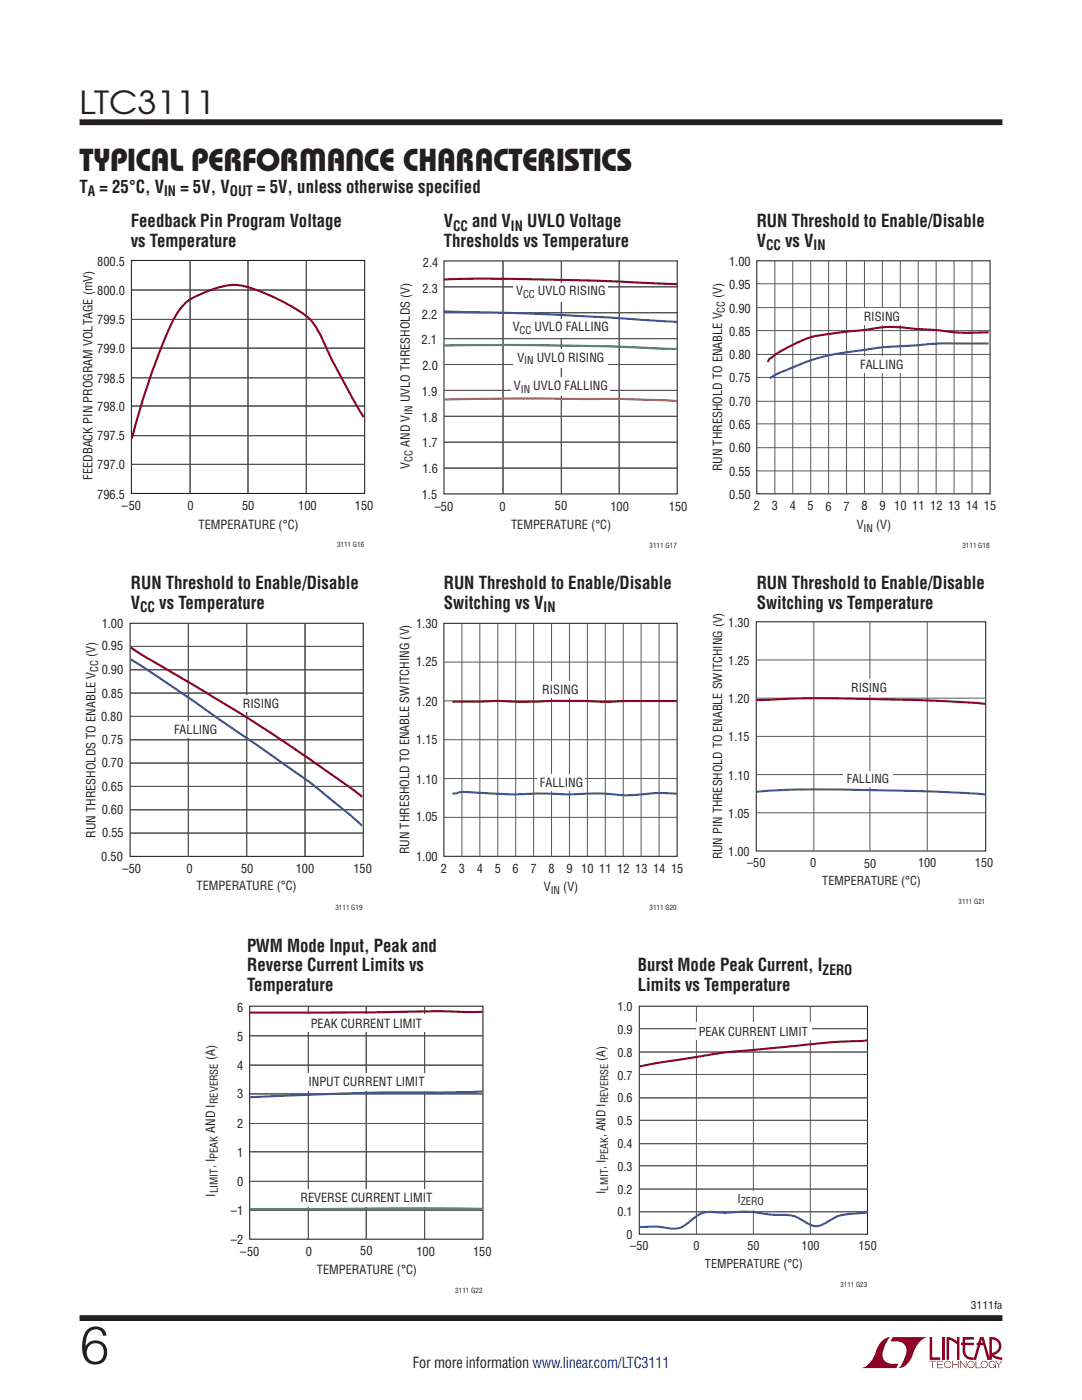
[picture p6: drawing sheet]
<svg xmlns="http://www.w3.org/2000/svg" width="216mm" height="279mm" viewBox="0 0 216 279" stroke-linecap="round" stroke-linejoin="round" font-family="sans-serif">
<g fill="#900126">
<path d="M185.5 266.8h.5v4.1h1.6v.5h-2.1z"/>
<path d="M176.2 267.4l1-.5h.5h-.1a6.2 6.2 0 0 0-1.4 4 2.58 2.58 0 0 0 3.1 1.3l-.5 .8h-6.9a4.9 4.9 0 0 0 3-3.8l.4-.7z"/>
<path d="M178.1 266.9h7a4.9 4.9 0 0 0-3.1 3.7 3.2 3.2 0 0 1-2.7 2.4h.1a6.2 6.2 0 0 0 1.4-4.1 2.58 2.58 0 0 0-3.1-1.2z"/>
<path d="M188 266.8h.5v4.6h-.5z"/>
<path d="M188.9 266.8l1 .2 1.1 .7v-.9h.5v4.6h-.5v-3.1l-1.6-.9v4h-.5z"/>
<path d="M185.5 271.6h1.3v.1h-.6v1.3h-.1v-1.3h-.6z"/>
<path d="M187 271.6h1.2v.1h-1v.5h.9v.2h-.9v.5h1v.1h-1.2z"/>
<path d="M190 271.6h.2v.6h1v-.6h.1v1.4h-.1v-.6h-1v.6h-.2z"/>
<path d="M191.6 271.6h.1l1 1.2v-1.2h.1v1.4l-1.1-1.2v1.2h-.1z"/>
<path d="M194.7 271.6h.1v1.3h.9v.1h-1z"/>
<path d="M198.6 271.6h.2l.5 .7 .5-.7h.2l-.6 .8v.6h-.2v-.6z"/>
<path d="M192.1 266.8h2.2v.5h-1.7v.7h1.7v.5h-1.7v1.1a1.32 1.32 0 0 0 1.7 1.3v.5l1.2-4.6h.8l1.1 4.1v-4.1a1.84 1.84 0 0 1 2.4 1.4 1.84 1.84 0 0 1-1.5 2.2l.8 .4 .9 .1v.5l-1.2-.2-1-.6v-.6a1.34 1.34 0 0 0 1.5-1.2 1.34 1.34 0 0 0-1.4-1.5v4.1h-.9l-.8-2.9h-1.3v-.5h1.2l-.2-.7-1.1 4.1a2.06 2.06 0 0 1-2.7-1.3v-1.6h-.4v-.5h.4z"/>
<path d="M193.2 271.8a.72 .72 0 0 1 1.2 .1 .72 .72 0 0 1-.4 1.1 .72 .72 0 0 1-1-.7h.2a.59 .59 0 0 0 .8 .5 .59 .59 0 0 0 .2-.9 .59 .59 0 0 0-1 .2v.2h-.2z"/>
<path d="M195.9 271.8a.72 .72 0 0 1 1.1 .1 .72 .72 0 0 1-.4 1.1 .72 .72 0 0 1-.9-.7h.1a.59 .59 0 0 0 .8 .5 .59 .59 0 0 0 .2-.9 .59 .59 0 0 0-.9 .2l-.1 .2h-.1z"/>
<path d="M197.5 271.8a.72 .72 0 0 1 1.2 .2h-.2a.59 .59 0 0 0-.9-.1 .59 .59 0 0 0 .1 .9 .59 .59 0 0 0 .9-.4h-.5v-.1h.6v.7h-.1v-.3a.73 .73 0 0 1-1.1 .2 .73 .73 0 0 1 0-1.1z"/>
<path d="M188.6 271.8a.71 .71 0 0 1 1.2 .3h-.1a.59 .59 0 0 0-.9-.3 .59 .59 0 0 0-.1 1 .59 .59 0 0 0 1-.3h.1a.73 .73 0 0 1-1.1 .4 .73 .73 0 0 1-.1-1.1z"/>
</g>
<path d="M15.9 24.4h184.1M15.9 263h184.1" fill="none" stroke="#231f20" stroke-width="1.2" stroke-linecap="butt"/>
<path d="M26.2 52h46.6v46.5h-46.6zM88.6 52.1h46.5v46.5h-46.5z" fill="none" stroke="#231f20" stroke-width=".21"/>
<g fill="none" stroke="#231f20" stroke-width=".2">
<path d="M26.2 57.9h46.6M37.9 52v46.5M49.5 52v46.5M61.1 52v46.5M88.6 57.2h46.5M100.4 52.1v46.5M112 52.1v46.5M123.6 52.1v46.5M26.2 75.4h46.6M26.2 69.5h46.6M26.2 63.7h46.6M88.6 62.4h46.5"/>
<path d="M88.6 67.6h46.5M88.6 72.7h46.5M88.6 77.9h46.5M26.2 92.7h46.6M26.2 86.9h46.6M26.2 81h46.6M88.6 83.1h46.5M88.6 88.3h46.5M88.6 93.4h46.5"/>
</g>
<g fill="none" stroke="#57585a" stroke-width=".2">
<path d="M26.2 57.9h46.6M37.9 52v46.5M49.5 52v46.5M61.1 52v46.5M88.6 57.2h46.5M100.4 52.1v46.5M112 52.1v46.5M123.6 52.1v46.5M26.2 75.4h46.6M26.2 69.5h46.6M26.2 63.7h46.6M88.6 62.4h46.5"/>
<path d="M88.6 67.6h46.5M88.6 72.7h46.5M88.6 77.9h46.5M26.2 92.7h46.6M26.2 86.9h46.6M26.2 81h46.6M88.6 83.1h46.5M88.6 88.3h46.5M88.6 93.4h46.5"/>
</g>
<path d="M88.6 55.8a604.8 604.8 0 0 1 39.6 .6l6.9 .3M72.6 83.2a181.2 181.2 0 0 1-9-17 10.1 10.1 0 0 0-5-4.8 36.9 36.9 0 0 0-10.8-4.5 15 15 0 0 0-7.9 1.9 9.1 9.1 0 0 0-5.3 4.9 133.3 133.3 0 0 0-8.3 23.8" fill="none" stroke="#900126" stroke-width=".42"/>
<path d="M88.6 62.1l19.2 .6 27.3 1.5" fill="none" stroke="#3a53a3" stroke-width=".42"/>
<path d="M88.6 69l17.2-.1 16.2 .2 13.1 .5" fill="none" stroke="#2d864a" stroke-width=".42"/>
<path d="M88.7 79.7l16.6-.2 18 .1 11.8 .4" fill="none" stroke="#b57234" stroke-width=".42"/>
<g fill="#fff">
<path d="M102.5 56.4h18.9v3.7h-18.9z"/>
<path d="M102.5 69.7h18.9v3.7h-18.9z"/>
<path d="M102.5 63.6h18.9v3.7h-18.9z"/>
<path d="M102 75.4h19.7v3.7h-19.7z"/>
</g>
<path d="M151 52h46.6v46.6h-46.6z" fill="none" stroke="#231f20" stroke-width=".21"/>
<g fill="none" stroke="#57585a" stroke-width=".2">
<path d="M151 56.6h46.6M154.6 52v46.6M158.2 52v46.6M161.8 52v46.6M165.3 52v46.6M168.9 52v46.6M172.5 52v46.6M176.1 52v46.6M179.6 52v46.6M183.2 52v46.6M186.8 52v46.6M190.4 52v46.6"/>
<path d="M193.9 52v46.6M151 61.4h46.6M151 70.7h46.6M151 66h46.6M151 75.3h46.6M151 80.1h46.6M151 89.3h46.6M151 84.6h46.6M151 94h46.6"/>
</g>
<path d="M197.2 66.3l-5.6 .1-4.6-.5-4.2-.3a28 28 0 0 0-10.9 .3 79.9 79.9 0 0 0-10.6 1.5 29 29 0 0 0-7.9 4.4l-.2 .4" fill="none" stroke="#900126" stroke-width=".42"/>
<path d="M197.2 68.5h-.8a105.9 105.9 0 0 0-14.7 .5 102.3 102.3 0 0 0-19.1 2.6l-6.9 2.7-2.1 1.1" fill="none" stroke="#3a53a3" stroke-width=".42"/>
<g fill="#fff">
<path d="M171.9 61.6h8.1v3.2h-8.1z"/>
<path d="M171.9 71.1h8.1v3.2h-8.1z"/>
</g>
<path d="M26 124.4h46.5v46.5h-46.5z" fill="none" stroke="#231f20" stroke-width=".21"/>
<path d="M26 129h46.5M26 133.7h46.5M26 138.3h46.5M37.6 124.4v46.5M49.2 124.4v46.5M60.9 124.4v46.5M26 143h46.5M26 147.6h46.5M26 152.3h46.5M26 157h46.5M26 161.6h46.5M26 166.3h46.5" fill="none" stroke="#231f20" stroke-width=".2"/>
<path d="M26 129h46.5M26 133.7h46.5M26 138.3h46.5M37.6 124.4v46.5M49.2 124.4v46.5M60.9 124.4v46.5M26 143h46.5M26 147.6h46.5M26 152.3h46.5M26 157h46.5M26 161.6h46.5M26 166.3h46.5" fill="none" stroke="#57585a" stroke-width=".2"/>
<g fill="#fff">
<path d="M48.1 138.8h8v3.2h-8z"/>
<path d="M35 143.9h8.1v3.2h-8.1z"/>
</g>
<path d="M26.1 129.2l2.4 1.6 11.2 6.6 11.5 7 9.8 6.6 8.5 5.9 2.8 2.1" fill="none" stroke="#900126" stroke-width=".42"/>
<path d="M26.1 131.6l11.6 7.7 18.1 12.6a141.6 141.6 0 0 1 16.5 12.9" fill="none" stroke="#3a53a3" stroke-width=".42"/>
<path d="M88.6 124.4h46.5v46.5h-46.5z" fill="none" stroke="#231f20" stroke-width=".21"/>
<g fill="none" stroke="#57585a" stroke-width=".2">
<path d="M88.6 139.9h46.6M88.6 132.1h46.6M92.2 124.4v46.6M95.7 124.4v46.6M99.3 124.4v46.6M102.9 124.4v46.6M106.5 124.4v46.6M110.1 124.4v46.6M113.6 124.4v46.6M117.2 124.4v46.6M120.8 124.4v46.6M124.4 124.4v46.6"/>
<path d="M127.9 124.4v46.6M131.5 124.4v46.6M88.6 155.4h46.6M88.6 147.6h46.6M88.6 163.1h46.6"/>
</g>
<g fill="#fff">
<path d="M107.8 136h8v3.2h-8z"/>
<path d="M107.3 154.5h9.4v3.2h-9.4z"/>
</g>
<path d="M135 139.9h-8.6a93.6 93.6 0 0 1-11.5 0h-2.6a149.6 149.6 0 0 1-14.3 0l-7.7 .1" fill="none" stroke="#900126" stroke-width=".42"/>
<path d="M90.3 158.4h.5a6.9 6.9 0 0 1 3.8-.2 93.9 93.9 0 0 0 14.1 .2 91.9 91.9 0 0 0 11.1 0l2 .1a41.5 41.5 0 0 0 9.7-.2l3.5 .1" fill="none" stroke="#3a53a3" stroke-width=".42"/>
<path d="M150.9 124.1h45.8v45.7h-45.8z" fill="none" stroke="#231f20" stroke-width=".21"/>
<path d="M150.9 139.3h45.8M150.9 131.7h45.8M150.9 154.6h45.8M150.9 147h45.8M150.9 162.2h45.8" fill="none" stroke="#57585a" stroke-width=".2"/>
<path d="M162.4 124.1v45.7M173.6 124.1v45.7M185 124.1v45.7" fill="none" stroke="#57585a" stroke-width=".2"/>
<g fill="#fff">
<path d="M169.6 135.6h7.7v3.1h-7.7z"/>
<path d="M168.3 153.9h9.9v3h-9.9z"/>
</g>
<path d="M150.9 139.7h.9a296.5 296.5 0 0 1 27.9-.1l8.3 .3 8.7 .6" fill="none" stroke="#900126" stroke-width=".42"/>
<path d="M150.9 158a251.3 251.3 0 0 1 27.4-.2l9.7 .2 8.7 .6" fill="none" stroke="#3a53a3" stroke-width=".42"/>
<path d="M49.8 200.8h46.6v46.5h-46.6z" fill="none" stroke="#231f20" stroke-width=".21"/>
<path d="M49.8 206.7h46.6M49.8 218.3h46.6M49.8 212.6h46.6M61.5 200.8v46.5M73.1 200.8v46.5M84.7 200.8v46.5M49.8 235.8h46.6M49.8 229.9h46.6M49.8 224.2h46.6M49.8 241.5h46.6" fill="none" stroke="#231f20" stroke-width=".2"/>
<path d="M49.8 206.7h46.6M49.8 218.3h46.6M49.8 212.6h46.6M61.5 200.8v46.5M73.1 200.8v46.5M84.7 200.8v46.5M49.8 235.8h46.6M49.8 229.9h46.6M49.8 224.2h46.6M49.8 241.5h46.6" fill="none" stroke="#57585a" stroke-width=".2"/>
<g fill="#fff">
<path d="M61.1 202.5h24v3.5h-24z"/>
<path d="M60.8 214.2h24.7v3.4h-24.7z"/>
<path d="M59.4 237.3h27.5v3.4h-27.5z"/>
</g>
<path d="M96.3 217.8l-5.9 .2a661.5 661.5 0 0 0-40.5 1" fill="none" stroke="#3a53a3" stroke-width=".42"/>
<path d="M96.3 201.9l-.9 .1a434.9 434.9 0 0 0-24.4 .1h-21.1" fill="none" stroke="#900126" stroke-width=".42"/>
<path d="M96.3 241.3l-13.3-.1-33.2 .1" fill="none" stroke="#2d864a" stroke-width=".42"/>
<path d="M127.6 200.8h45.5v45.5h-45.5z" fill="none" stroke="#231f20" stroke-width=".21"/>
<path d="M127.6 210h45.5M127.6 219.1h45.5M127.6 205.3h45.5M127.6 214.4h45.5M127.6 228.2h45.5M127.6 237.3h45.5M127.6 223.6h45.5M127.6 232.6h45.5M127.6 241.8h45.5" fill="none" stroke="#57585a" stroke-width=".2"/>
<path d="M139 200.8v45.5M150.3 200.8v45.5M161.7 200.8v45.5" fill="none" stroke="#57585a" stroke-width=".2"/>
<g fill="#fff">
<path d="M146.7 237.7h5.9v3.6h-5.9z"/>
<path d="M138.8 204.1h23.1v3.5h-23.1z"/>
</g>
<path d="M173.1 207.6l-7.6 .4-14.3 1.5a184.5 184.5 0 0 0-18.2 2.4l-5.3 .9" fill="none" stroke="#900126" stroke-width=".41"/>
<path d="M173.1 242l-1.1 .1a18.3 18.3 0 0 0-5.2 .8l-1.3 .7a3.6 3.6 0 0 1-4.6 .4 7.5 7.5 0 0 0-5.8-1.5l-2.6-.3a23.1 23.1 0 0 0-7.8-.2h-1.3a5.6 5.6 0 0 0-5.5 1.6 4.9 4.9 0 0 1-5.6 1.3l-1.3-.1-3.3 .1" fill="none" stroke="#3a53a3" stroke-width=".41"/>
<text font-size="10.6" fill="#231f20" x="15.9" y="272.2">6</text>
<g font-size="6.3" fill="#231f20">
<text x="15.9" y="22.8">LTC3111</text>
<text x="15.9" y="34.1">TYPICAL PERFORMANCE CHARACTERISTICS</text>
</g>
<g font-size="3.5" fill="#231f20">
<text x="15.9" y="38.5">T = 25°C, V</text>
<text x="36" y="38.5">= 5V, V</text>
<text x="51.3" y="38.5">= 5V, unless otherwise specified</text>
<text x="26.1" y="45.3">Feedback Pin Program Voltage</text>
<text x="88.5" y="45.3">V</text>
<text x="94.2" y="45.3">and V</text>
<text x="105.2" y="45.3">UVLO Voltage</text>
<text x="151" y="45.3">RUN Threshold to Enable/Disable</text>
<text x="26.1" y="49.2">vs Temperature</text>
<text x="88.5" y="49.2">Thresholds vs Temperature</text>
<text x="151" y="49.2">V</text>
<text x="156.7" y="49.2">vs V</text>
<text x="26.1" y="117.6">RUN Threshold to Enable/Disable</text>
<text x="88.5" y="117.6">RUN Threshold to Enable/Disable</text>
<text x="151" y="117.6">RUN Threshold to Enable/Disable</text>
<text x="26.1" y="121.4">V</text>
<text x="31.8" y="121.4">vs Temperature</text>
<text x="88.5" y="121.4">Switching vs V</text>
<text x="151" y="121.4">Switching vs Temperature</text>
<text x="49.3" y="190">PWM Mode Input, Peak and</text>
<text x="49.3" y="193.9">Reverse Current Limits vs</text>
<text x="49.3" y="197.8">Temperature</text>
<text x="127.3" y="197.8">Limits vs Temperature</text>
<text x="127.3" y="193.9">Burst Mode Peak Current, I</text>
</g>
<text font-size="3" fill="#231f20" x="82.4" y="273.1">For more information www.linear.com/LTC3111</text>
<g font-size="2.8" fill="#231f20">
<text x="17.6" y="39.2">A</text>
<text x="32.8" y="39.2">IN</text>
<text x="45.9" y="39.2">OUT</text>
<text x="90.4" y="46">CC</text>
<text x="102" y="46">IN</text>
<text x="152.9" y="49.9">CC</text>
<text x="162.3" y="49.9">IN</text>
<text x="28" y="122.1">CC</text>
<text x="108.5" y="122.1">IN</text>
<text x="164.2" y="194.6">ZERO</text>
</g>
<g font-size="2.5" fill="#231f20">
<text x="19.4" y="53.2">800.5</text>
<text x="84.4" y="53.3">2.4</text>
<text x="145.5" y="53.1">1.00</text>
<text x="19.4" y="58.9">800.0</text>
<text x="84.3" y="58.4">2.3</text>
<text x="103" y="59">V</text>
<text x="107.3" y="59">UVLO RISING</text>
<text x="144.1" y="59.4" transform="rotate(-90 144.1 59.4)">(V)</text>
<text x="145.5" y="57.7">0.95</text>
<text x="19.4" y="64.7">799.5</text>
<text x="84.2" y="63.6">2.2</text>
<text x="145.5" y="62.4">0.90</text>
<text x="172.3" y="64.1">RISING</text>
<text x="19.4" y="70.4">799.0</text>
<text x="84.1" y="68.7">2.1</text>
<text x="102.3" y="66.1">V</text>
<text x="106.7" y="66.1">UVLO FALLING</text>
<text x="145.5" y="67">0.85</text>
<text x="145.5" y="71.7">0.80</text>
<text x="19.4" y="76.4">798.5</text>
<text x="84.3" y="73.9">2.0</text>
<text x="102.5" y="77.9">V</text>
<text x="103.2" y="72.2">V</text>
<text x="106.4" y="77.9">UVLO FALLING</text>
<text x="107.1" y="72.2">UVLO RISING</text>
<text x="145.5" y="76.3">0.75</text>
<text x="171.7" y="73.6">FALLING</text>
<text x="19.4" y="82">798.0</text>
<text x="81.8" y="80.3" transform="rotate(-90 81.8 80.3)">UVLO THRESHOLDS (V)</text>
<text x="84.2" y="79">1.9</text>
<text x="145.5" y="81">0.70</text>
<text x="19.4" y="87.8">797.5</text>
<text x="81.8" y="89.2" transform="rotate(-90 81.8 89.2)">AND V</text>
<text x="84.3" y="84.1">1.8</text>
<text x="84.3" y="89.3">1.7</text>
<text x="145.5" y="85.6">0.65</text>
<text x="18.4" y="95.7" transform="rotate(-90 18.4 95.7)">FEEDBACK PIN PROGRAM VOLTAGE (mV)</text>
<text x="19.4" y="93.7">797.0</text>
<text x="81.8" y="93.5" transform="rotate(-90 81.8 93.5)">V</text>
<text x="84.3" y="94.4">1.6</text>
<text x="144.1" y="94.1" transform="rotate(-90 144.1 94.1)">RUN THRESHOLD TO ENABLE V</text>
<text x="145.5" y="90.3">0.60</text>
<text x="145.5" y="94.9">0.55</text>
<text x="19.4" y="99.5">796.5</text>
<text x="24.3" y="101.8">–50</text>
<text x="37.4" y="101.8">0</text>
<text x="48.3" y="101.7">50</text>
<text x="59.5" y="101.8">100</text>
<text x="70.8" y="101.8">150</text>
<text x="84.2" y="99.6">1.5</text>
<text x="86.8" y="101.9">–50</text>
<text x="99.7" y="101.9">0</text>
<text x="110.7" y="101.8">50</text>
<text x="121.8" y="101.9">100</text>
<text x="133.5" y="101.9">150</text>
<text x="145.5" y="99.6">0.50</text>
<text x="150.4" y="101.9">2</text>
<text x="154" y="101.9">3</text>
<text x="157.6" y="101.9">4</text>
<text x="161.2" y="101.9">5</text>
<text x="164.7" y="101.9">6</text>
<text x="168.3" y="101.9">7</text>
<text x="171.9" y="101.9">8</text>
<text x="175.5" y="101.9">9</text>
<text x="178.4" y="101.9">10</text>
<text x="182" y="101.9">11</text>
<text x="185.6" y="101.9">12</text>
<text x="189.2" y="101.9">13 14</text>
<text x="196.3" y="101.9">15</text>
<text x="39.6" y="105.5">TEMPERATURE (°C)</text>
<text x="102" y="105.6">TEMPERATURE (°C)</text>
<text x="171" y="105.5">V</text>
<text x="174.8" y="105.5">(V)</text>
<text x="20.3" y="125.2">1.00</text>
<text x="83" y="125.4">1.30</text>
<text x="19.1" y="131.2" transform="rotate(-90 19.1 131.2)">(V)</text>
<text x="20.3" y="129.8">0.95</text>
<text x="20.3" y="134.6">0.90</text>
<text x="83" y="132.9">1.25</text>
<text x="20.2" y="143.8">0.80</text>
<text x="20.3" y="139.3">0.85</text>
<text x="48.5" y="141.3">RISING</text>
<text x="83" y="140.9">1.20</text>
<text x="108.2" y="138.5">RISING</text>
<text x="20.3" y="148.5">0.75</text>
<text x="34.7" y="146.4">FALLING</text>
<text x="83" y="148.5">1.15</text>
<text x="20.3" y="153.2">0.70</text>
<text x="20.3" y="157.8">0.65</text>
<text x="83" y="156.4">1.10</text>
<text x="107.7" y="157">FALLING</text>
<text x="19.1" y="167.2" transform="rotate(-90 19.1 167.2)">RUN THRESHOLDS TO ENABLE V</text>
<text x="20.3" y="162.4">0.60</text>
<text x="20.4" y="167">0.55</text>
<text x="83" y="163.9">1.05</text>
<text x="20.2" y="171.8">0.50</text>
<text x="81.6" y="170.5" transform="rotate(-90 81.6 170.5)">RUN THRESHOLD TO ENABLE SWITCHING (V)</text>
<text x="83" y="171.9">1.00</text>
<text x="24.4" y="174.2">–50</text>
<text x="37.2" y="174.2">0</text>
<text x="39.2" y="177.7">TEMPERATURE (°C)</text>
<text x="48.1" y="174.2">50</text>
<text x="59" y="174.3">100</text>
<text x="70.5" y="174.2">150</text>
<text x="88" y="174.2">2</text>
<text x="91.6" y="174.2">3</text>
<text x="95.1" y="174.2">4</text>
<text x="98.7" y="174.2">5</text>
<text x="102.3" y="174.2">6</text>
<text x="105.9" y="174.2">7</text>
<text x="108.5" y="177.9">V</text>
<text x="109.5" y="174.2">8</text>
<text x="112.4" y="177.9">(V)</text>
<text x="113" y="174.2">9</text>
<text x="116" y="174.2">10</text>
<text x="119.6" y="174.2">11</text>
<text x="123.2" y="174.2">12</text>
<text x="126.7" y="174.2">13 14</text>
<text x="133.9" y="174.2">15</text>
<text x="47.3" y="202">6</text>
<text x="47.3" y="207.7">5</text>
<text x="62" y="205.1">PEAK CURRENT LIMIT</text>
<text x="42.9" y="211.6" transform="rotate(-90 42.9 211.6)">(A)</text>
<text x="47.3" y="213.6">4</text>
<text x="47.3" y="219.2">3</text>
<text x="61.5" y="216.8">INPUT CURRENT LIMIT</text>
<text x="42.9" y="226.1" transform="rotate(-90 42.9 226.1)">AND I</text>
<text x="47.3" y="225.2">2</text>
<text x="42.9" y="233.2" transform="rotate(-90 42.9 233.2)">, I</text>
<text x="47.3" y="230.9">1</text>
<text x="42.9" y="238.8" transform="rotate(-90 42.9 238.8)">I</text>
<text x="47.3" y="236.7">0</text>
<text x="60" y="239.9">REVERSE CURRENT LIMIT</text>
<text x="46.1" y="242.5">–1</text>
<text x="46.1" y="248.3">–2</text>
<text x="47.9" y="250.6">–50</text>
<text x="61" y="250.6">0</text>
<text x="71.9" y="250.6">50</text>
<text x="83.1" y="250.6">100</text>
<text x="94.4" y="250.6">150</text>
<text x="63.2" y="254.3">TEMPERATURE (°C)</text>
</g>
<g font-size="2.4" fill="#231f20">
<text x="145.3" y="125.1">1.30</text>
<text x="145.3" y="132.7">1.25</text>
<text x="145.3" y="140.3">1.20</text>
<text x="169.9" y="138">RISING</text>
<text x="145.3" y="148">1.15</text>
<text x="145.3" y="155.6">1.10</text>
<text x="169" y="156.3">FALLING</text>
<text x="145.3" y="163.2">1.05</text>
<text x="144.1" y="171.5" transform="rotate(-90 144.1 171.5)">RUN PIN THRESHOLD TO ENABLE SWITCHING (V)</text>
<text x="145.3" y="170.8">1.00</text>
<text x="149.1" y="173.1">–50</text>
<text x="161.7" y="173.1">0</text>
<text x="172.4" y="173.1">50</text>
<text x="183.2" y="173.1">100</text>
<text x="194.5" y="173.1">150</text>
<text x="164.1" y="176.7">TEMPERATURE (°C)</text>
<text x="123.2" y="201.8">1.0</text>
<text x="123.2" y="206.4">0.9</text>
<text x="139.4" y="206.7">PEAK CURRENT LIMIT</text>
<text x="120.8" y="211.7" transform="rotate(-90 120.8 211.7)">(A)</text>
<text x="123.2" y="210.9">0.8</text>
<text x="123.2" y="215.5">0.7</text>
<text x="123.2" y="220">0.6</text>
<text x="120.8" y="227" transform="rotate(-90 120.8 227)">, AND I</text>
<text x="123.2" y="224.6">0.5</text>
<text x="120.8" y="233.3" transform="rotate(-90 120.8 233.3)">, I</text>
<text x="123.2" y="229.1">0.4</text>
<text x="123.2" y="233.7">0.3</text>
<text x="120.8" y="238.3" transform="rotate(-90 120.8 238.3)">I</text>
<text x="123.2" y="238.2">0.2</text>
<text x="123.2" y="242.8">0.1</text>
<text x="147.1" y="240.1">I</text>
<text x="125" y="247.3">0</text>
<text x="125.8" y="249.5">–50</text>
<text x="138.4" y="249.5">0</text>
<text x="149.1" y="249.5">50</text>
<text x="159.9" y="249.5">100</text>
<text x="171.3" y="249.5">150</text>
<text x="140.7" y="253.2">TEMPERATURE (°C)</text>
</g>
<g font-size="2.1" fill="#231f20">
<text x="104.4" y="59.5">CC</text>
<text x="144.6" y="62.4" transform="rotate(-90 144.6 62.4)">CC</text>
<text x="103.7" y="66.7">CC</text>
<text x="104.6" y="72.7">IN</text>
<text x="82.3" y="82.8" transform="rotate(-90 82.3 82.8)">IN</text>
<text x="103.9" y="78.4">IN</text>
<text x="82.3" y="92.2" transform="rotate(-90 82.3 92.2)">CC</text>
<text x="172.3" y="106.1">IN</text>
<text x="19.6" y="134.1" transform="rotate(-90 19.6 134.1)">CC</text>
<text x="109.9" y="178.4">IN</text>
<text x="43.4" y="220.4" transform="rotate(-90 43.4 220.4)">REVERSE</text>
<text x="121.3" y="220.2" transform="rotate(-90 121.3 220.2)">REVERSE</text>
<text x="43.4" y="231.3" transform="rotate(-90 43.4 231.3)">PEAK</text>
<text x="121.3" y="231.5" transform="rotate(-90 121.3 231.5)">PEAK</text>
<text x="43.4" y="238.1" transform="rotate(-90 43.4 238.1)">LIMIT</text>
<text x="121.3" y="237.6" transform="rotate(-90 121.3 237.6)">LMIT</text>
<text x="147.8" y="240.6">ZERO</text>
<text x="193.7" y="261.2">3111fa</text>
</g>
<g font-size="1.4" fill="#231f20">
<text x="67.3" y="109.2">3111 G16</text>
<text x="129.6" y="109.3">3111 G17</text>
<text x="192" y="109.3">3111 G18</text>
<text x="66.9" y="181.7">3111 G19</text>
<text x="129.6" y="181.7">3111 G20</text>
<text x="191.3" y="180.4">3111 G21</text>
<text x="167.7" y="256.8">3111 G23</text>
<text x="90.9" y="258.1">3111 G22</text>
</g>
</svg>
